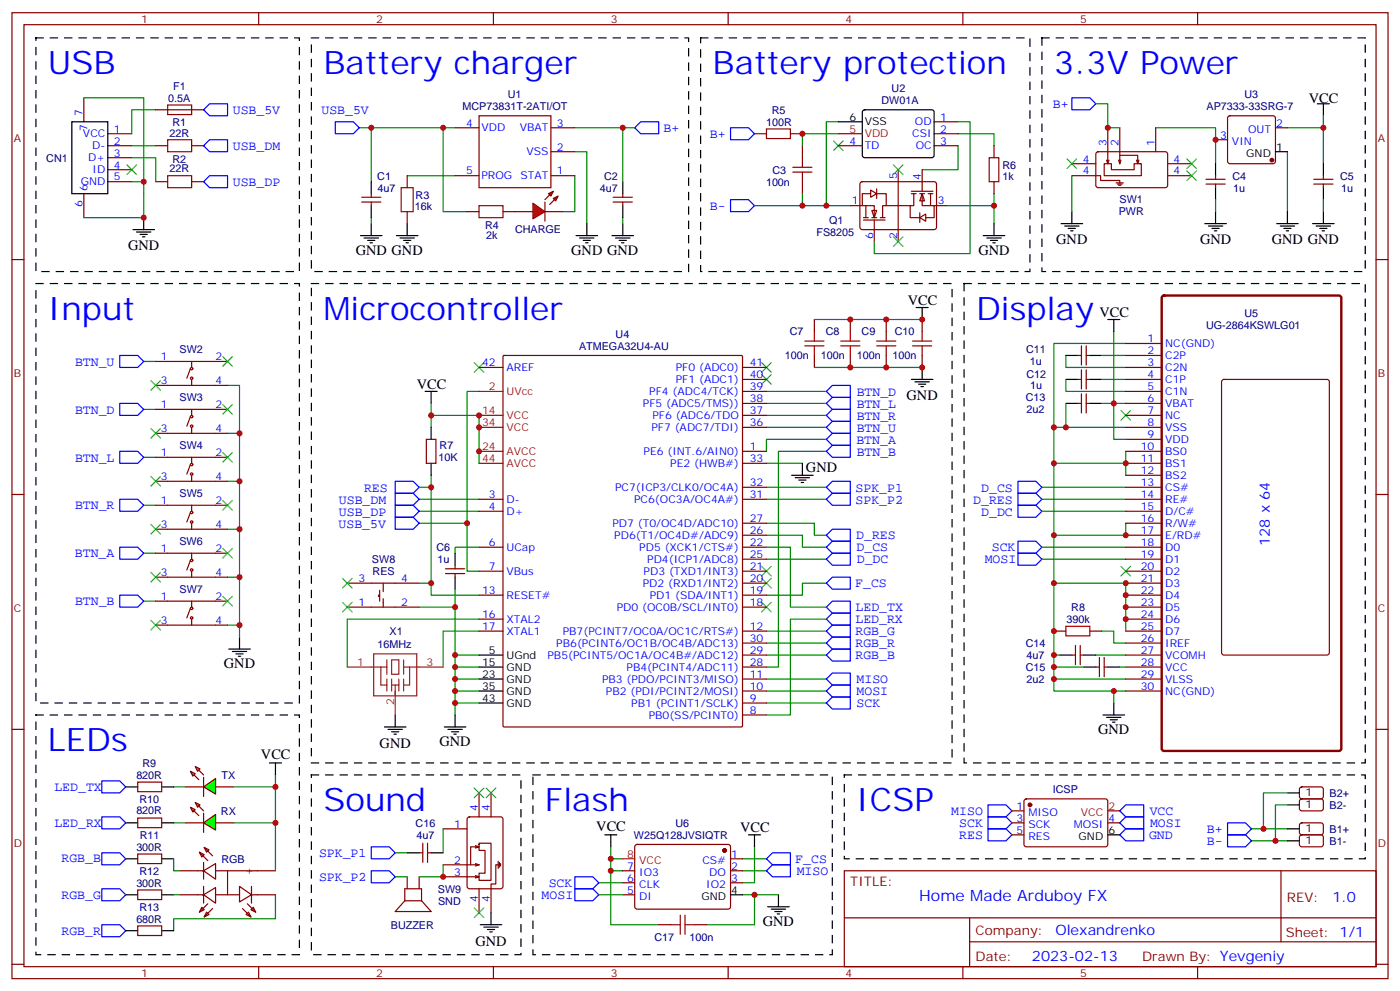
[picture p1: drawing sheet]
<svg xmlns="http://www.w3.org/2000/svg" width="412mm" height="292mm" viewBox="0 0 412 292" stroke-linecap="round" stroke-linejoin="round" font-family="sans-serif">
<g fill="none" stroke="#870000" stroke-width=".35">
<path d="M3.5 3.7h405.4v284.4h-405.4zM7.1 7.3h398.2v277.3h-398.2zM76.2 3.7v3.6M145.3 3.7v3.6M214.5 3.7v3.6M283.6 3.7v3.6M352.8 3.7v3.6M222.2 39.4h3.6M232.8 39.4h3.6M275.2 39.4h7M275.2 35.8h7M236.4 42.9v3.5"/>
<path d="M236.4 53.5v3.5M246.9 42.9h7.1M275.2 42.9h7M292.8 42.9v3.5M292.8 53.5v3.5M3.5 76.4h3.6M405.3 76.4h3.6M3.5 145.6h3.6M405.3 145.6h3.6M3.5 214.7h3.6M405.3 214.7h3.6M248.7 256.3h156.6v28.3h-156.6z"/>
<path d="M377.3 256.4v20.8M248.7 270.2h156.5M285.6 277.2h119.6M285.6 270.2v14.1M3.5 283.8h3.6M76.2 284.6v3.5M145.3 284.6v3.5M214.5 284.6v3.5M283.6 284.6v3.5M352.8 284.6v3.5M405.3 283.8h3.6"/>
</g>
<path d="M225.8 38h7v2.8h-7zM233.5 49.2h5.7M233.5 50.7h5.7M236.4 46.4v2.8M236.4 50.7v2.8M291.4 46.4h2.8v7.1h-2.8z" fill="none" stroke="#a10000" stroke-width=".35"/>
<path d="M105.8 37.6h28.3M130.5 37.6v24.7h7.1M246.9 35.8h-3.5v24.7h-7M246.9 39.4h-10.5v3.5M282.2 39.4h10.6v3.5M169.3 51.7v10.6h-3.5M236.4 57v3.5h-14.2M282.2 42.9v7.1h-10.6M243.4 60.5h7.1M278.7 60.5h14.1v5.3" fill="none" stroke="#008700" stroke-width=".35"/>
<path d="M187 37.6l1.7-1.8h5.3v3.6h-5.3zM215.2 37.6h5.3l1.7 1.8-1.7 1.7h-5.3zM215.2 58.8h5.3l1.7 1.7-1.7 1.8h-5.3z" fill="none" stroke="#00f" stroke-width=".35"/>
<path d="M245.5 41.5l2.9 2.8M248.4 41.5l-2.9 2.8" fill="none" stroke="#3c3" stroke-width=".35"/>
<path d="M246.9 35.8h7.1M254.2 32.5l.5-.2 20 .1 .5 .6-.1 13-.6 .4h-20.1l-.4-.7v-12.7zM289.6 69.4h6.4M290.7 70.1h4.2M291.7 70.8h2.2M292.5 71.5h.7M292.8 65.8v3.6" fill="none" stroke="#000" stroke-width=".35"/>
<path d="M246.9 39.4h7.1" fill="none" stroke="#f00" stroke-width=".35"/>
<g fill="#fff" stroke="#870000" stroke-width=".35">
<path d="M256.8 61.9h1.4l-.7 2.2z"/>
<path d="M256.5 56l1.7 1-1.7 1.1z"/>
</g>
<path d="M256.5 57h-2.5v3.5h3.5v3.6M258.2 57h2.9v3.5h-1.1v3.6M258.2 55.6v2.8M250.5 60.5h3.5M254.4 64.8h6.3M254.4 64.1h1.4M255.1 60.5v3.6M256.8 64.1h1.4M257.5 64.8v6.3M259.3 64.1h1.4M264.6 67.6v3.5" fill="none" stroke="#870000" stroke-width=".35"/>
<g fill="#fff" stroke="#870000" stroke-width=".35">
<path d="M271.6 57l.7 2.1h-1.4z"/>
<path d="M270.9 64.1l1.8-1.1v2.1z"/>
</g>
<g fill="none" stroke="#870000" stroke-width=".35">
<path d="M134.1 37.6h7M141.1 34.1h21.2v21.1h-21.2zM162.3 37.6h7M106.5 59.5h5.7M106.5 58.1h5.7M109.4 57v1.1M109.4 59.5v1M119.9 51.7v3.5M134.1 51.7h7M162.3 51.7h7M162.3 44.7h7M180.6 59.5h5.7"/>
<path d="M180.6 58.1h5.7M183.4 57v1.1M183.4 59.5v1M253.5 53.7l.5-.2h21.4l.5 .7-.1 13-.6 .4-21.5-.1-.4-.6v-12.7zM264.6 50v17.6M268.5 56.3h6.3M268.5 57h1.4M269.2 57v3.5h-1.1v3.6h2.8M270.9 57h1.4M271.6 57v3.5h3.6v3.6h-2.5M271.6 50v6.3M273.4 57h1.4"/>
<path d="M274.1 57v3.5M119.9 62.3v3.5M137.6 62.3h3.5M148.2 62.3h3.5M261.1 60.5h7M270.9 62.7v2.8M275.2 60.5h3.5"/>
</g>
<path d="M109.4 37.6v15.9M282.2 35.8h3.6v38.8h-28.3v-3.5M119.9 51.7h14.2M169.3 44.7h3.6v21.1M109.4 64.1v1.7M183.4 64.1v1.7" fill="none" stroke="#008700" stroke-width=".35"/>
<path d="M263.2 48.5l2.8 2.9M266 48.5l-2.8 2.9M263.2 69.7l2.8 2.8M266 69.7l-2.8 2.8" fill="none" stroke="#3c3" stroke-width=".35"/>
<path d="M91.7 11.1h111.1v68.8h-111.1zM206.4 11.1h97v68.8h-97z" fill="none" stroke="#000" stroke-width=".35" stroke-dasharray="2.1 2.1"/>
<g fill="none" stroke="#000" stroke-width=".35">
<path d="M109.4 53.5v3.5M183.4 53.5v3.5M106.2 69.4h6.3M107.2 70.1h4.3M108.3 70.8h2.1M109 71.5h.7M109.4 60.5v3.6M109.4 65.8v3.6M116.8 69.4h6.3M117.8 70.1h4.3M118.9 70.8h2.1M119.6 71.5h.7"/>
<path d="M119.9 65.8v3.6M169.7 69.4h6.3M170.7 70.1h4.3M171.8 70.8h2.1M172.5 71.5h.7M172.9 65.8v3.6M180.3 69.4h6.3M181.3 70.1h4.3M182.4 70.8h2.1M183.1 71.5h.7M183.4 60.5v3.6M183.4 65.8v3.6"/>
</g>
<path d="M118.2 55.2h3.5v7.1h-3.5zM141.1 60.5h7.1v3.6h-7.1z" fill="none" stroke="#a10000" stroke-width=".35"/>
<g fill="#f00" stroke="#870000" stroke-width=".35">
<path d="M157 59.8l3.5 2.5-3.5 2.1z"/>
<path d="M160.5 59.5v5.6z"/>
</g>
<g fill="#870000" stroke="#870000" stroke-width=".35">
<path d="M161.9 57.4l-1.4 1.4z"/>
<path d="M161.9 60.2l1.4-1.4z"/>
</g>
<g fill="#f00" stroke="#870000" stroke-width=".35">
<path d="M161.6 57l1.4-.7-.7 1.4z"/>
<path d="M163 58.4l1.4-.7-.7 1.4z"/>
</g>
<g fill="none" stroke="#870000" stroke-width=".35">
<path d="M151.7 62.3h5.3M160.5 62.3h5.3M239.9 94.1v3.5M250.5 94.1v3.5M261.1 94.1v3.5M271.6 94.1v3.5M45.9 106.4h21.1M45.9 113.5h21.1M56.1 108.5l-1.1 2.8M56.4 111.7v1.8M56.4 106.4v1.8M141.1 108.2h7.1"/>
<path d="M148.2 104.8l.3-.2h69.9l.3 .2v108.8l-.2 .3-70 .1-.3-.2zM218.7 111.7h7.1M218.7 118.7h7.1M218.7 108.2h7.1M218.7 115.2h7.1M239.9 104.6v3.6M250.5 104.6v3.6M261.1 104.6v3.6M271.6 104.6v3.6M317.5 104.6h1.1M317.5 111.7h1.1M317.5 118.7h1.1"/>
<path d="M318.6 101.8v5.7M318.6 108.9v5.6M318.6 115.9v5.7M320 101.8v5.7M320 108.9v5.6M320 115.9v5.7M320 104.6h1M320 111.7h1M320 118.7h1M331.6 104.6h10.6M331.6 111.7h10.6M331.6 118.7h10.6"/>
<path d="M331.6 101.1h10.6M331.6 108.2h10.6M331.6 115.2h10.6M360.1 111.9l.4-.2h30.4l.6 .4 .1 80-.5 .7h-30.6l-.6-.4-.1-80zM45.9 134.6h21.1M45.9 120.5h21.1M45.9 127.6h21.1M56.1 136.7l-1.1 2.9M56.1 122.6l-1.1 2.8M56.4 139.9v1.8M56.4 134.6v1.8M56.4 125.8v1.8"/>
<path d="M56.4 120.5v1.8M125.6 129.3h2.8v7.1h-2.8zM218.7 122.3h7.1M218.7 125.8h7.1M218.7 132.9h7.1M218.7 136.4h7.1M331.6 122.3h10.6M331.6 125.8h10.6M331.6 129.3h10.6M331.6 132.9h10.6M331.6 136.4h10.6M331.6 139.9h10.6"/>
<path d="M45.9 148.7h21.1M45.9 155.8h21.1M45.9 141.7h21.1M56.1 150.8l-1.1 2.9M56.4 154v1.8M56.4 148.7v1.8M141.1 147h7.1M141.1 150.5h7.1M218.7 143.4h7.1M218.7 147h7.1M218.7 154h7.1M218.7 157.6h7.1"/>
<path d="M331.6 143.4h10.6M331.6 147h10.6M331.6 150.5h10.6M331.6 154h10.6M331.6 157.6h10.6M45.9 177h21.1M45.9 162.8h21.1M45.9 169.9h21.1M56.1 179.1l-1.1 2.8M56.1 165l-1.1 2.8M56.4 177v1.7M56.4 168.1v1.8"/>
<path d="M56.4 162.8v1.8M102.3 171.7h21.2M102.3 178.7h21.2M111.8 175.2h-.3v.3h.3M111.8 173.8v3.2M112.9 171.7v2.4M112.9 176.2v2.5M131.2 168.8h5.7M131.2 167.4h5.7M134.1 166.4v1M134.1 168.8v1.1M141.1 161.1h7.1"/>
<path d="M141.1 168.1h7.1M141.1 175.2h7.1M218.7 161.1h7.1M218.7 164.6h7.1M218.7 168.1h7.1M218.7 171.7h7.1M218.7 175.2h7.1M218.7 178.7h7.1M331.6 161.1h10.6M331.6 164.6h10.6M331.6 168.1h10.6M331.6 171.7h10.6"/>
<path d="M331.6 175.2h10.6M331.6 178.7h10.6M45.9 184h21.1M56.4 182.2v1.8M141.1 185.8h7.1M141.1 182.2h7.1M218.7 196.4h7.1M218.7 185.8h7.1M218.7 192.8h7.1M218.7 189.3h7.1M218.7 199.9h7.1M310.4 185.8h3.6"/>
<path d="M315.7 192.8h1.1M316.8 190v5.7M318.2 190v5.7M318.2 192.8h1.1M321 185.8h3.6M322.8 196.4h1M323.8 193.5v5.7M325.3 193.5v5.7M325.3 196.4h1M331.6 196.4h10.6M331.6 185.8h10.6M331.6 192.8h10.6"/>
<path d="M331.6 182.2h10.6M331.6 189.3h10.6M331.6 199.9h10.6M218.7 203.4h7.1M218.7 210.5h7.1M218.7 206.9h7.1M331.6 203.4h10.6M54.7 242.2h5.3M63.5 242.2h5.3"/>
<circle cx="56.4" cy="111.3" r=".35"/>
<circle cx="56.4" cy="108.5" r=".35"/>
<circle cx="56.4" cy="136.7" r=".35"/>
<circle cx="56.4" cy="125.4" r=".35"/>
<circle cx="56.4" cy="139.6" r=".35"/>
<circle cx="56.4" cy="122.6" r=".35"/>
<circle cx="56.4" cy="153.7" r=".35"/>
<circle cx="56.4" cy="150.8" r=".35"/>
<circle cx="56.4" cy="167.8" r=".35"/>
<circle cx="56.4" cy="165" r=".35"/>
<circle cx="56.4" cy="179.1" r=".35"/>
<circle cx="56.4" cy="181.9" r=".35"/>
</g>
<g fill="none" stroke="#008700" stroke-width=".35">
<path d="M292.8 57v3.5M328.1 97.6v21.1h3.5M42.3 106.4h3.6M67 113.5h3.6v70.5h-3.6M141.1 115.2h-3.5v52.9h3.5M225.8 118.7h17.6M225.8 115.2h17.6M314 104.6v3.6h17.6M314 111.7v3.5h17.6M314 118.7v7.1h17.6M324.6 104.6h7M324.6 111.7h7"/>
<path d="M331.6 101.1h-21.2v56.5h21.2v-3.6M42.3 120.5h3.6M42.3 134.6h3.6M67 127.6h3.6M127 125.8v-3.5h14.1v14.1M127 139.9v35.3h14.1M225.8 136.4h10.6M225.8 125.8h17.6M225.8 122.3h17.6M243.4 132.9h-14.1v63.5h-3.5M243.4 129.3h-17.6v3.6M310.4 136.4h21.2"/>
<path d="M310.4 125.8h3.6M331.6 132.9v7M42.3 148.7h3.6M67 155.8h3.6M67 141.7h3.6M123.5 147h17.6M123.5 150.5h17.6M123.5 154h14.1M225.8 157.6h10.6v3.5h7M225.8 154h14.1v3.6h3.5M225.8 147h17.6M225.8 143.4h17.6"/>
<path d="M306.9 147h24.7M306.9 143.4h24.7M306.9 150.5h24.7M310.4 157.6v45.8h21.2M42.3 177h3.6M42.3 162.8h3.6M67 169.9h3.6M134.1 173.4v19.4M141.1 161.1h-7v1.7M225.8 164.6h17.6M243.4 171.7h-7v3.5h-10.6M306.9 161.1h24.7"/>
<path d="M306.9 164.6h24.7M310.4 171.7h21.2v14.1M134.1 199.9h7M134.1 196.4h7M141.1 182.2h-38.8v14.2M141.1 185.8h-10.6v10.6M141.1 192.8h-7v17.7M225.8 192.8h17.6M225.8 199.9h17.6M225.8 189.3h17.6M225.8 185.8h17.6M310.4 199.9h21.2"/>
<path d="M322.8 192.8h8.8M324.6 185.8h3.5v3.5h3.5M134.1 206.9h7M134.1 203.4h7M225.8 206.9h17.6M225.8 203.4h17.6"/>
</g>
<path d="M10.6 83.5h77.6v123.4h-77.6zM91.7 83.5h188.8v141.1h-188.8zM284 83.5h118.2v141.1h-118.2z" fill="none" stroke="#000" stroke-width=".35" stroke-dasharray="2.1 2.1"/>
<g fill="none" stroke="#000" stroke-width=".35">
<path d="M269.9 90.5h3.5M271.6 90.5v3.6M326.3 94.1h3.5M328.1 94.1v3.5M125.2 115.2h3.6M127 115.2v3.5M268.5 111.7h6.3M269.5 112.4h4.3M270.6 113.1h2.1M271.3 113.8h.7M271.6 108.2v3.5M314 104.6h3.5"/>
<path d="M314 111.7h3.5M314 118.7h3.5M321 104.6h3.6M321 111.7h3.6M321 118.7h3.6M127 125.8v3.5M127 136.4v3.5M233.2 139.9h6.3M236.4 136.4v3.5M234.2 140.6h4.3M235.3 141.3h2.1M236 142h.7"/>
<path d="M134.1 162.8v3.6M134.1 169.9v3.5M141.1 196.4h7.1M141.1 192.8h7.1M141.1 199.9h7.1M312.2 192.8h3.5M319.3 196.4h3.5M319.3 192.8h3.5M326.3 196.4h3.5M113.2 214h6.4M114.3 214.7h4.2M115.4 215.4h2.1"/>
<path d="M116.1 216.1h.7M116.4 210.5v3.5M130.9 214h6.3M131.9 214.7h4.3M133 215.4h2.1M133.7 216.1h.7M134.1 210.5v3.5M141.1 203.4h7.1M141.1 206.9h7.1M324.9 210.5h6.4M326 211.2h4.2M327 211.9h2.1"/>
<path d="M327.7 212.6h.7M328.1 206.9v3.6"/>
</g>
<g fill="none" stroke="#00f" stroke-width=".35">
<path d="M35.3 104.6h5.3l1.7 1.8-1.7 1.8h-5.3zM35.3 118.7h5.3l1.7 1.8-1.7 1.8h-5.3zM243.4 118.7l1.8-1.7h5.3v3.5h-5.3zM243.4 115.2l1.8-1.7h5.3v3.5h-5.3zM35.3 132.9h5.3l1.7 1.7-1.7 1.8h-5.3zM243.4 132.9l1.8-1.8h5.3v3.5h-5.3zM243.4 129.3l1.8-1.7h5.3v3.5h-5.3zM243.4 122.3l1.8-1.8h5.3v3.5h-5.3zM245.2 124h5.3v3.6h-5.3l-1.8-1.8zM35.3 147h5.3l1.7 1.7-1.7 1.8h-5.3zM116.4 152.3h5.3l1.8 1.7-1.8 1.8h-5.3zM116.4 148.7h5.3l1.8 1.8-1.8 1.8h-5.3z"/>
<path d="M116.4 145.2h5.3l1.8 1.8-1.8 1.7h-5.3zM116.4 141.7h5.3l1.8 1.7-1.8 1.8h-5.3zM243.4 157.6l1.8-1.8h5.3v3.5h-5.3zM243.4 147l1.8-1.8h5.3v3.5h-5.3zM243.4 143.4l1.8-1.7h5.3v3.5h-5.3zM299.9 145.2h5.3l1.7 1.8-1.7 1.7h-5.3zM299.9 159.3h5.3l1.7 1.8-1.7 1.7h-5.3zM299.9 141.7h5.3l1.7 1.7-1.7 1.8h-5.3zM299.9 148.7h5.3l1.7 1.8-1.7 1.8h-5.3zM35.3 175.2h5.3l1.7 1.8-1.7 1.7h-5.3zM35.3 161.1h5.3l1.7 1.7-1.7 1.8h-5.3zM243.4 164.6l1.8-1.8h5.3v3.6h-5.3z"/>
<path d="M243.4 161.1l1.8-1.8h5.3v3.5h-5.3zM245.2 177h5.3v3.5h-5.3l-1.8-1.8zM245.2 169.9h5.3v3.5h-5.3l-1.8-1.7zM299.9 162.8h5.3l1.7 1.8-1.7 1.8h-5.3zM243.4 182.2l1.8-1.7h5.3v3.5h-5.3zM243.4 199.9l1.8-1.8h5.3v3.5h-5.3zM243.4 192.8l1.8-1.7h5.3v3.5h-5.3zM243.4 189.3l1.8-1.8h5.3v3.6h-5.3zM243.4 185.8l1.8-1.8h5.3v3.5h-5.3zM243.4 206.9l1.8-1.7h5.3v3.5h-5.3zM243.4 203.4l1.8-1.8h5.3v3.6h-5.3z"/>
</g>
<g fill="none" stroke="#3c3" stroke-width=".35">
<path d="M44.4 112l2.9 2.9M47.3 112l-2.9 2.9M65.6 105l2.8 2.8M65.6 119.1l2.8 2.8M68.4 105l-2.8 2.8M68.4 119.1l-2.8 2.8M139.7 106.8l2.8 2.8M142.5 106.8l-2.8 2.8M224.4 110.3l2.8 2.8M224.4 106.8l2.8 2.8M227.2 110.3l-2.8 2.8M227.2 106.8l-2.8 2.8"/>
<path d="M44.4 126.2l2.9 2.8M47.3 126.2l-2.9 2.8M65.6 133.2l2.8 2.8M68.4 133.2l-2.8 2.8M330.2 120.9l2.8 2.8M333 120.9l-2.8 2.8M44.4 140.3l2.9 2.8M44.4 154.4l2.9 2.8M47.3 140.3l-2.9 2.8M47.3 154.4l-2.9 2.8M65.6 147.3l2.8 2.8M68.4 147.3l-2.8 2.8"/>
<path d="M44.4 168.5l2.9 2.8M47.3 168.5l-2.9 2.8M65.6 161.4l2.8 2.9M65.6 175.5l2.8 2.9M68.4 161.4l-2.8 2.9M68.4 175.5l-2.8 2.9M100.9 177.3l2.8 2.8M100.9 170.3l2.8 2.8M103.7 177.3l-2.8 2.8M103.7 170.3l-2.8 2.8M224.4 177.3l2.8 2.8M224.4 170.3l2.8 2.8"/>
<path d="M224.4 166.7l2.8 2.8M227.2 177.3l-2.8 2.8M227.2 170.3l-2.8 2.8M227.2 166.7l-2.8 2.8M330.2 166.7l2.8 2.8M333 166.7l-2.8 2.8M44.4 182.6l2.9 2.8M47.3 182.6l-2.9 2.8"/>
</g>
<g fill="none" stroke="#a10000" stroke-width=".35">
<path d="M239.9 97.6v2.8M250.5 97.6v2.8M261.1 97.6v2.8M271.6 97.6v2.8M237.1 101.8h5.6M237.1 100.4h5.6M239.9 101.8v2.8M247.6 101.8h5.7M247.6 100.4h5.7M250.5 101.8v2.8M258.2 101.8h5.7M258.2 100.4h5.7"/>
<path d="M261.1 101.8v2.8M268.8 101.8h5.7M268.8 100.4h5.7M271.6 101.8v2.8M314 184.4h7v2.8h-7z"/>
</g>
<path d="M342.4 87.2l.5-.2h51.5l.7 .4v132.9l-.5 .7-51.7 .1-.7-.5v-132.9z" fill="none" stroke="#870000" stroke-width=".71"/>
<path d="M141.1 115.2h7.1M141.1 122.3h7.1M141.1 125.8h7.1M141.1 132.9h7.1M141.1 136.4h7.1" fill="none" stroke="#f00" stroke-width=".35"/>
<g fill="none" stroke="#8c2424" stroke-width=".35">
<path d="M102.3 196.4h11.6M110.1 192.5h12.7v12.3h-12.7zM112.2 196.4v5.2h1.7M113.9 194.2v4.3M113.9 199.9v3.5M115.4 194.2h2.1v4.3h-2.1zM115.4 199.9v3.5M117.5 199.9v3.5M118.9 194.2v4.3M118.9 199.9v3.5M118.9 196.4h11.6M120.6 196.4v5.2h-1.7"/>
<path d="M115.4 201.6h2.1M116.4 201.6v8.9"/>
</g>
<g fill="#0f0" stroke="#870000" stroke-width=".35">
<path d="M56.1 237.6l1.4 .7-.7 .7z"/>
<path d="M57.5 236.2l1.4 .7-.7 .7z"/>
</g>
<g fill="#870000" stroke="#870000" stroke-width=".35">
<path d="M57.1 238.7l1.5 1.4z"/>
<path d="M58.6 237.3l1.4 1.4z"/>
</g>
<path d="M60 239.4v5.6z" fill="#f00" stroke="#870000" stroke-width=".35"/>
<path d="M60 242.2l3.5-2.5v4.6z" fill="#0f0" stroke="#870000" stroke-width=".35"/>
<path d="M54.7 231.6h5.3M63.5 231.6h5.3" fill="none" stroke="#870000" stroke-width=".35"/>
<g fill="#0f0" stroke="#870000" stroke-width=".35">
<path d="M56.1 227l1.4 .8-.7 .7z"/>
<path d="M57.5 225.6l1.4 .7-.7 .7z"/>
</g>
<g fill="#870000" stroke="#870000" stroke-width=".35">
<path d="M57.1 228.1l1.5 1.4z"/>
<path d="M58.6 226.7l1.4 1.4z"/>
</g>
<path d="M60 228.8v5.7z" fill="#f00" stroke="#870000" stroke-width=".35"/>
<path d="M60 231.6l3.5-2.4v4.6z" fill="#0f0" stroke="#870000" stroke-width=".35"/>
<g fill="none" stroke="#008700" stroke-width=".35">
<path d="M24.7 28.8h17.6v35.3h-17.6M45.9 32.3h-7.1v7.1M169.3 37.6h14.1v15.9M183.4 37.6h3.6M322.8 30.6h3.5v7h3.5M340.4 37.6h17.7v10.6M379.2 37.6h10.6v10.6M389.8 34.1v3.5M38.8 46.4h7.1v7.1M38.8 53.5h3.5M38.8 42.9h7.1M315.7 51.7v10.6"/>
<path d="M358.1 58.8v3.5M379.2 44.7v17.6M389.8 58.8v3.5M239.9 94.1h31.7M127 118.7v3.6M239.9 108.2h31.7M324.6 118.7h3.5v10.6h3.5M123.5 143.4h3.5M123.5 178.7h10.6M123.5 171.7h3.5M225.8 161.1h7v17.6h10.6M70.6 184v3.5"/>
<path d="M243.4 182.2h-10.6v28.3h-7M310.4 192.8h1.8M310.4 196.4h8.9M329.8 196.4h1.8M328.1 203.4v3.5M51.2 231.6h3.5M81.1 228.1v3.5h-12.3M81.1 231.6v10.6h-12.3M379.2 236.9h-3.5v10.6M379.2 233.4h-7v10.6M51.2 252.8v3.5h1.7M51.2 242.2h3.5"/>
<path d="M81.1 242.2v14.1M116.4 251h3.5M116.4 258.1h3.5M130.5 254.6v3.5h-7M130.5 244v7M176.4 259.9h7M179.9 256.3v15.9h14.1M179.9 249.3v3.5M183.4 252.8h-3.5v3.5h3.5M218.7 256.3h7.1M218.7 252.8h7.1M222.2 249.3v10.6h-3.5"/>
<path d="M368.7 247.5h10.5M368.7 244h10.5M51.2 263.4h1.7M81.1 263.4v7h-29.9v3.6M176.4 263.4h7M218.7 263.4h3.5v8.8h-14.1M222.2 263.4h7.1"/>
</g>
<g fill="none" stroke="#00f" stroke-width=".35">
<path d="M61.7 30.6h5.3v3.5h-5.3l-1.7-1.8zM98.8 35.8h5.3l1.7 1.8-1.7 1.8h-5.3zM315.7 28.8h5.3l1.8 1.8-1.8 1.7h-5.3zM60 53.5l1.7-1.8h5.3v3.5h-5.3zM61.7 41.1h5.3v3.6h-5.3l-1.7-1.8zM30 229.9h5.3l1.7 1.7-1.7 1.8h-5.3zM291 236.9h5.3l1.8 1.8-1.8 1.8h-5.3zM329.8 238.7l1.8-1.8h5.3v3.6h-5.3zM30 251h5.3l1.7 1.8-1.7 1.8h-5.3zM30 240.5h5.3l1.7 1.7-1.7 1.8h-5.3zM109.4 249.3h5.3l1.7 1.7-1.7 1.8h-5.3zM109.4 256.3h5.3l1.7 1.8-1.7 1.8h-5.3z"/>
<path d="M169.3 258.1h5.3l1.8 1.8-1.8 1.7h-5.3zM227.5 251h5.3v3.6h-5.3l-1.7-1.8zM227.5 254.6h5.3v3.5h-5.3l-1.7-1.8zM291 240.5h5.3l1.8 1.7-1.8 1.8h-5.3zM291 244h5.3l1.8 1.7-1.8 1.8h-5.3zM329.8 242.2l1.8-1.7h5.3v3.5h-5.3zM329.8 245.7l1.8-1.7h5.3v3.5h-5.3zM361.6 245.7h5.3l1.8 1.8-1.8 1.8h-5.3zM361.6 242.2h5.3l1.8 1.8-1.8 1.7h-5.3zM30 272.2h5.3l1.7 1.8-1.7 1.7h-5.3zM30 261.6h5.3l1.7 1.8-1.7 1.7h-5.3zM169.3 261.6h5.3l1.8 1.8-1.8 1.7h-5.3z"/>
</g>
<g fill="none" stroke="#870000" stroke-width=".35">
<path d="M24.7 28.8v7M31.7 39.4h7.1M45.9 32.3h14.1M326.3 37.6v10.6l-.3-1.1M329.8 37.6v10.6M340.4 37.6v7.1M361.8 34.3l.5-.2h12.7l.5 .2 .2 .5v12.7l-.2 .5-.5 .2h-12.7l-.5-.2-.2-.5v-12.7zM375.7 37.6h3.5M24.7 57v7.1M31.7 42.9h7.1M31.7 46.4h7.1M31.7 50h7.1"/>
<path d="M31.7 53.5h7.1M45.9 42.9h3.5M45.9 53.5h3.5M56.4 42.9h3.6M56.4 53.5h3.6M315.7 51.7h8.5v1.4h5.6v.7M315.7 48.2h7.1M323 44.9l.5-.2h20l.5 .7-.1 9.4-.6 .4h-20.1l-.4-.7v-9.1zM325.3 48.2h2.1v1.8h6.7v-1.8h2.1v3.5h-10.9zM326.7 47.1l-.4 1.1M328.8 53.8h2.1M329.1 54.2h1.5"/>
<path d="M329.5 54.5h.7M329.5 47.1l.3 1.1M329.8 45.7h5.3v2.5l-.3-1.1M330.2 47.1l-.4 1.1M335.5 47.1l-.4 1.1M344 51.7h7M344 48.2h7M355.2 54.2h5.7M355.2 52.8h5.7M358.1 41.1h3.5M358.1 51.7v1.1M358.1 54.2v1"/>
<path d="M387 54.2h5.6M387 52.8h5.6M389.8 51.7v1.1M389.8 54.2v1M40.6 230.2h7v2.8h-7zM141.1 233.4v7.1M144.6 233.4v7.1M298.1 238.7h3.5M301.9 235.4l.4-.2h23.6l.4 .7v12.9l-.7 .5-23.5-.1-.5-.6v-12.7zM383 235.4l.5-.2h5.9l.4 .7v2.4l-.7 .4-5.9-.1-.4-.6v-2.1zM383 231.8l.5-.2 5.9 .1 .4 .6v2.4l-.7 .5-5.9-.1-.4-.6v-2.2zM40.6 251.4h7v2.8h-7z"/>
<path d="M40.6 240.8h7v2.8h-7zM52.9 256.3h7.1M58.7 250.9l1.4 .7-.7 .7zM58.7 250.9l2.5 2.4M60 256.3l3.5-2.1v4.6zM60 253.9v4.9M60.1 249.4l1.5 .8-.7 .7zM60.1 249.4l2.5 2.5M63.5 256.3h17.6M67 256.3v7.1M119.9 258.1v3.5M123.5 251h1"/>
<path d="M123.5 258.1v3.5M124.5 248.2v5.7M125.9 248.2v5.7M125.9 251h1.1M130.5 258.1h10.6l-1 .3M130.5 254.6h10.6M130.5 244h7.1M137.8 240.7l.5-.2h9.2l.6 .4 .1 20-.5 .7h-9.4l-.7-.4v-20zM140.1 249.6l1-.3h-2.5v5.3M140.1 254.2l1 .4M140.1 257.7l1 .4M140.1 248.9l1 .4"/>
<path d="M141.1 248.2h3.5v11h-3.5v-2.2h1.8v-6.7h-1.8zM141.1 254.6l-1 .3M146.8 254.6h-.8v5.6h-1.4v8.5M146.8 253.5v2.1M147.1 253.9v1.4M147.5 254.2v.7M183.4 256.3h3.6M183.4 259.9h3.6M187.2 248.8l.5-.2h27.1l.4 .7-.1 17.9-.6 .4h-27.1l-.4-.7v-17.6zM215.2 256.3h3.5M215.2 252.8h3.5M215.2 259.9h3.5"/>
<path d="M298.1 242.2h3.5M298.1 245.7h3.5M326.3 242.2h3.5M383 246l.5-.3 5.9 .1 .4 .7v2.3l-.7 .5-5.9-.1-.4-.6v-2.1zM383 242.4l.5-.2 5.9 .1 .4 .6v2.4l-.7 .4h-5.9l-.4-.7v-2.1zM40.6 272.6h7v2.8h-7zM40.6 262h7v2.8h-7zM52.9 263.4h7.1M59.4 267.1l.7 .7-1.4 .7zM60 263.4l3.5-2.1v4.6zM60 260.9v5M60.9 268.5l.7 .7-1.5 .7z"/>
<path d="M61.2 266l-2.5 2.5M62.6 267.4l-2.5 2.5M63.5 263.4h7.1M70.6 260.9l3.5 2.5-3.5 2.1zM71.4 267.4l2.5 2.5M72.8 266l2.5 2.5M73.2 268.5l.7 1.4-1.4-.7zM73.9 267.8l.7-.7 .7 1.4zM74.1 263.4h7M74.1 260.9v5M119.2 265.1v-3.5h5v3.5M119.2 265.1h5"/>
<path d="M119.2 265.1l-2.8 3.2h10.6l-2.8-3.2M141.1 261.6v7.1M183.4 263.4h3.6M194 272.2h3.6M204.6 272.2h3.5"/>
</g>
<g fill="none" stroke="#000" stroke-width=".35">
<path d="M21.2 35.8h10.5v21.2h-10.5zM388.1 30.6h3.5M389.8 30.6v3.5M358.1 48.2v3.5M358.1 55.2v3.6M375.7 44.7h3.5M389.8 48.2v3.5M389.8 55.2v3.6M39.2 67.6h6.3M40.2 68.3h4.2M41.3 69h2.1M42 69.7h.7"/>
<path d="M42.3 64.1v3.5M312.6 65.8h6.3M313.6 66.5h4.3M314.7 67.2h2.1M315.4 67.9h.7M315.7 62.3v3.5M354.9 65.8h6.3M356 66.5h4.2M357 67.2h2.1M357.7 67.9h.7M358.1 62.3v3.5M376.1 65.8h6.3"/>
<path d="M377.1 66.5h4.3M378.2 67.2h2.1M378.9 67.9h.7M379.2 62.3v3.5M386.6 65.8h6.4M387.7 66.5h4.2M388.8 67.2h2.1M389.5 67.9h.7M389.8 62.3v3.5M67.4 191.1h6.3M68.4 191.8h4.3M69.5 192.5h2.1"/>
<path d="M70.2 193.2h.7M70.6 187.5v3.6M37 231.6h3.6M47.6 231.6h3.6M79.4 224.6h3.5M81.1 224.6v3.5M379.2 236.9h3.6M379.2 233.4h3.6M37 252.8h3.6M37 242.2h3.6M47.6 252.8h3.6M47.6 242.2h3.6"/>
<path d="M119.9 251h3.6M127 251h3.5M178.2 245.7h3.5M179.9 245.7v3.6M220.5 245.7h3.5M222.2 245.7v3.6M326.3 245.7h3.5M379.2 247.5h3.6M379.2 244h3.6M37 274h3.6M37 263.4h3.6M47.6 274h3.6"/>
<path d="M47.6 263.4h3.6M141.5 272.2h6.3M142.5 272.9h4.3M143.6 273.6h2.1M144.3 274.3h.7M144.6 268.7v3.5M215.2 263.4h3.5M226.1 266.9h6.4M227.2 267.6h4.2M228.2 268.3h2.2M229 269h.7M229.3 263.4v3.5"/>
</g>
<path d="M49.4 30.9h7v2.8h-7zM49.4 41.1h7v3.6h-7zM49.4 51.7h7v3.5h-7zM197.6 272.2h2.8M200.4 269.4v5.6M201.8 269.4v5.6M201.8 272.2h2.8" fill="none" stroke="#a10000" stroke-width=".35"/>
<g fill="#870000" stroke="#870000" stroke-width=".35">
<circle cx="213.4" cy="250.3" r=".53"/>
<circle cx="374.6" cy="47.1" r=".53"/>
<circle cx="303.4" cy="236.9" r=".53"/>
</g>
<path d="M326.3 238.7h3.5M183.4 252.8h3.6" fill="none" stroke="#f00" stroke-width=".35"/>
<g fill="none" stroke="#3c3" stroke-width=".35">
<path d="M37.4 48.5l2.8 2.9M40.2 48.5l-2.8 2.9M314.3 46.8l2.8 2.8M317.1 46.8l-2.8 2.8M349.6 46.8l2.8 2.8M349.6 50.3l2.8 2.8M352.4 46.8l-2.8 2.8M352.4 50.3l-2.8 2.8M139.7 232l2.8 2.8M142.5 232l-2.8 2.8M143.2 232l2.8 2.8M146 232l-2.8 2.8"/>
<path d="M139.7 267.3l2.8 2.8M142.5 267.3l-2.8 2.8"/>
</g>
<path d="M10.6 11.1h77.6v68.8h-77.6zM306.9 11.1h95.3v68.8h-95.3zM10.6 210.5h77.6v70.5h-77.6zM91.7 228.1h61.8v52.9h-61.8zM157 228.1h88.2v52.9h-88.2zM248.7 228.1h153.5v24.7h-153.5z" fill="none" stroke="#000" stroke-width=".35" stroke-dasharray="2.1 2.1"/>
<g fill="#c00">
<circle cx="331.6" cy="136.4" r=".88"/>
<circle cx="331.6" cy="157.6" r=".88"/>
<circle cx="331.6" cy="182.2" r=".88"/>
<circle cx="331.6" cy="178.7" r=".88"/>
<circle cx="331.6" cy="175.2" r=".88"/>
<circle cx="141.1" cy="132.9" r=".88"/>
<circle cx="141.1" cy="125.8" r=".88"/>
<circle cx="81.1" cy="242.2" r=".88"/>
<circle cx="358.1" cy="41.1" r=".88"/>
<circle cx="42.3" cy="64.1" r=".88"/>
<circle cx="183.4" cy="37.6" r=".88"/>
<circle cx="42.3" cy="53.5" r=".88"/>
<circle cx="134.1" cy="192.8" r=".88"/>
<circle cx="134.1" cy="206.9" r=".88"/>
<circle cx="134.1" cy="203.4" r=".88"/>
<circle cx="134.1" cy="199.9" r=".88"/>
<circle cx="134.1" cy="196.4" r=".88"/>
<circle cx="137.6" cy="154" r=".88"/>
<circle cx="141.1" cy="122.3" r=".88"/>
<circle cx="331.6" cy="171.7" r=".88"/>
<circle cx="292.8" cy="60.5" r=".88"/>
<circle cx="236.4" cy="39.4" r=".88"/>
<circle cx="314" cy="125.8" r=".88"/>
<circle cx="243.4" cy="60.5" r=".88"/>
<circle cx="236.4" cy="60.5" r=".88"/>
<circle cx="130.5" cy="37.6" r=".88"/>
<circle cx="271.6" cy="94.1" r=".88"/>
<circle cx="261.1" cy="94.1" r=".88"/>
<circle cx="250.5" cy="94.1" r=".88"/>
<circle cx="271.6" cy="108.2" r=".88"/>
<circle cx="261.1" cy="108.2" r=".88"/>
<circle cx="250.5" cy="108.2" r=".88"/>
<circle cx="70.6" cy="127.6" r=".88"/>
<circle cx="134.1" cy="178.7" r=".88"/>
<circle cx="127" cy="143.4" r=".88"/>
<circle cx="127" cy="171.7" r=".88"/>
<circle cx="127" cy="122.3" r=".88"/>
<circle cx="375.7" cy="247.5" r=".88"/>
<circle cx="372.2" cy="244" r=".88"/>
<circle cx="70.6" cy="141.7" r=".88"/>
<circle cx="70.6" cy="155.8" r=".88"/>
<circle cx="70.6" cy="169.9" r=".88"/>
<circle cx="81.1" cy="231.6" r=".88"/>
<circle cx="179.9" cy="256.3" r=".88"/>
<circle cx="179.9" cy="252.8" r=".88"/>
<circle cx="222.3" cy="263.4" r=".88"/>
<circle cx="328.1" cy="203.4" r=".88"/>
<circle cx="328.1" cy="118.7" r=".88"/>
<circle cx="310.4" cy="125.8" r=".88"/>
<circle cx="310.4" cy="136.4" r=".88"/>
<circle cx="310.4" cy="157.6" r=".88"/>
<circle cx="310.4" cy="171.7" r=".88"/>
<circle cx="310.4" cy="199.9" r=".88"/>
<circle cx="310.4" cy="192.8" r=".88"/>
<circle cx="310.4" cy="196.4" r=".88"/>
<circle cx="310.4" cy="185.8" r=".88"/>
<circle cx="109.4" cy="37.6" r=".88"/>
<circle cx="70.6" cy="184" r=".88"/>
<circle cx="326.3" cy="37.6" r=".88"/>
<circle cx="389.8" cy="37.6" r=".88"/>
<circle cx="130.5" cy="258.1" r=".88"/>
</g>
<g font-size="9.5" fill="#00f">
<text x="14.1" y="21.7">USB</text>
<text x="95.2" y="21.7">Battery charger</text>
<text x="209.9" y="21.7">Battery protection</text>
<text x="310.4" y="21.7">3.3V Power</text>
<text x="14.1" y="94.1">Input</text>
<text x="95.2" y="94.1">Microcontroller</text>
<text x="287.5" y="94.1">Display</text>
<text x="14.1" y="221.1">LEDs</text>
<text x="95.2" y="238.7">Sound</text>
<text x="160.5" y="238.7">Flash</text>
<text x="252.2" y="238.7">ICSP</text>
</g>
<text font-size="4.6" fill="#00f" x="270.8" y="265.4">Home Made Arduboy FX</text>
<g font-size="4.2">
<text x="385.6" y="30.2">VCC</text>
<text x="311.1" y="71.8">GND</text>
<text x="353.5" y="71.8">GND</text>
<text x="374.6" y="71.8">GND GND</text>
<text x="37.7" y="73.6">GND</text>
<text x="104.8" y="75">GND GND</text>
<text x="168.3" y="75">GND GND</text>
<text x="288.2" y="75">GND</text>
<text x="267.4" y="89.8">VCC</text>
<text x="323.8" y="93.3">VCC</text>
<text x="122.8" y="114.5">VCC</text>
<text x="267.1" y="117.7">GND</text>
<text x="237.4" y="138.9">GND</text>
<text x="66" y="196.7">GND</text>
<text x="111.8" y="220.1">GND</text>
<text x="129.5" y="219.6">GND</text>
<text x="323.5" y="216.1">GND</text>
<text x="76.9" y="223.5">VCC</text>
<text x="175.7" y="244.7">VCC</text>
<text x="218" y="245">VCC</text>
<text x="224.7" y="272.6">GND</text>
<text x="140.1" y="278.3">GND</text>
</g>
<g font-size="4.2" fill="#00f">
<text x="374.1" y="160.7" transform="rotate(-90 374.1 160.7)">128 x 64</text>
<text x="392.5" y="265.6">1.0</text>
<text x="310.9" y="275.2">Olexandrenko</text>
<text x="304" y="283">2023-02-13</text>
</g>
<g font-size="3.9" fill="#00f">
<text x="68.6" y="33.6">USB_5V</text>
<text x="94.7" y="33.6">USB_5V</text>
<text x="310.1" y="31.8">B+</text>
<text x="195.5" y="38.8">B+</text>
<text x="209.1" y="40.6">B+</text>
<text x="68.6" y="44.2">USB_DM</text>
<text x="68.6" y="54.7">USB_DP</text>
<text x="209.1" y="61.8">B-</text>
<text x="22.1" y="107.6">BTN_U</text>
<text x="252.4" y="116.5">BTN_D</text>
<text x="22.1" y="121.8">BTN_D</text>
<text x="252.4" y="123.5">BTN_R</text>
<text x="252.4" y="120">BTN_L</text>
<text x="252.3" y="130.6">BTN_A</text>
<text x="252.4" y="127.1">BTN_U</text>
<text x="22.1" y="135.9">BTN_L</text>
<text x="252.4" y="134.1">BTN_B</text>
<text x="22.1" y="150">BTN_R</text>
<text x="99.8" y="148.2">USB_DM</text>
<text x="107.2" y="144.7">RES</text>
<text x="252" y="148.2">SPK_P2</text>
<text x="252" y="144.7">SPK_P1</text>
<text x="286.7" y="148.2">D_RES</text>
<text x="289" y="144.7">D_CS</text>
<text x="99.7" y="155.3">USB_5V</text>
<text x="99.8" y="151.8">USB_DP</text>
<text x="289" y="151.8">D_DC</text>
<text x="252.2" y="158.7">D_RES</text>
<text x="22.1" y="164.1">BTN_A</text>
<text x="252.3" y="162.2">D_CS</text>
<text x="252.4" y="165.7">D_DC</text>
<text x="290.1" y="165.9">MOSI</text>
<text x="292.2" y="162.3">SCK</text>
<text x="251.9" y="172.8">F_CS</text>
<text x="22.1" y="178.2">BTN_B</text>
<text x="252" y="180">LED_TX</text>
<text x="252" y="183.5">LED_RX</text>
<text x="252" y="190.5">RGB_R</text>
<text x="252" y="187">RGB_G</text>
<text x="252" y="194.1">RGB_B</text>
<text x="252.3" y="201.1">MISO</text>
<text x="252.3" y="208.2">SCK</text>
<text x="252.3" y="204.7">MOSI</text>
<text x="16" y="232.9">LED_TX</text>
<text x="280.2" y="239.9">MISO</text>
<text x="338.7" y="240">VCC</text>
<text x="16" y="243.5">LED_RX</text>
<text x="282.6" y="243.5">SCK</text>
<text x="338.8" y="243.5">MOSI</text>
<text x="355.5" y="245.2">B+</text>
<text x="282.6" y="247">RES</text>
<text x="338.5" y="247">GND</text>
<text x="355.5" y="248.8">B-</text>
<text x="18.1" y="253.7">RGB_B</text>
<text x="94" y="252.3">SPK_P1</text>
<text x="234.3" y="253.9">F_CS</text>
<text x="234.7" y="257.6">MISO</text>
<text x="94" y="259.4">SPK_P2</text>
<text x="161.6" y="261.1">SCK</text>
<text x="18.1" y="264.6">RGB_G</text>
<text x="159.6" y="264.6">MOSI</text>
<text x="18.1" y="275.2">RGB_R</text>
</g>
<g font-size="3.9" fill="#800">
<text x="250.5" y="260.9">TITLE:</text>
<text x="379.1" y="265.6">REV:</text>
<text x="287.4" y="275.1">Company:</text>
<text x="378.7" y="275.7">Sheet: 1/1</text>
<text x="287.4" y="282.8">Date:</text>
<text x="336.4" y="282.9">Drawn By: Yevgeniy</text>
</g>
<g font-size="3.2" fill="#800">
<text x="41.6" y="6.7">1</text>
<text x="110.8" y="6.7">2</text>
<text x="179.9" y="6.7">3</text>
<text x="249.1" y="6.7">4</text>
<text x="318.2" y="6.7">5</text>
<text x="4.1" y="41.8">A</text>
<text x="405.9" y="41.8">A</text>
<text x="4.1" y="111">B</text>
<text x="405.9" y="111">B</text>
<text x="4.1" y="180.1">C</text>
<text x="405.9" y="180.1">C</text>
<text x="4.1" y="249.3">D</text>
<text x="405.9" y="249.3">D</text>
<text x="41.6" y="287.5">1</text>
<text x="110.8" y="287.5">2</text>
<text x="179.9" y="287.5">3</text>
<text x="249.1" y="287.5">4</text>
<text x="318.2" y="287.5">5</text>
</g>
<g font-size="3.2" fill="#000080">
<text x="49.5" y="29.9">0.5A</text>
<text x="51" y="26.4">F1</text>
<text x="149.6" y="28.9">U1</text>
<text x="262.6" y="27.1">U2</text>
<text x="366.5" y="28.9">U3</text>
<text x="136.2" y="32.4">MCP73831T-2ATI/OT</text>
<text x="227.4" y="33.5">R5</text>
<text x="259.7" y="30.6">DW01A</text>
<text x="355.4" y="32.4">AP7333-33SRG-7</text>
<text x="49.9" y="40.2">22R</text>
<text x="50.8" y="37">R1</text>
<text x="225.7" y="37">100R</text>
<text x="13.6" y="47.6">CN1</text>
<text x="50.8" y="47.9">R2</text>
<text x="49.9" y="50.8">22R</text>
<text x="111.1" y="52.9">C1</text>
<text x="178" y="52.9">C2</text>
<text x="227.6" y="51.1">C3</text>
<text x="295.3" y="52.8">1k</text>
<text x="295.3" y="49.7">R6</text>
<text x="363" y="52.9">C4</text>
<text x="394.8" y="52.9">C5</text>
<text x="111.2" y="56.4">4u7</text>
<text x="122.4" y="58.5">R3</text>
<text x="176.7" y="56.4">4u7</text>
<text x="225.6" y="54.6">100n</text>
<text x="329.8" y="59.9">SW1</text>
<text x="363.3" y="56.4">1u</text>
<text x="395" y="56.4">1u</text>
<text x="122.2" y="61.7">16k</text>
<text x="244.2" y="65.9">Q1</text>
<text x="329.5" y="63.4">PWR</text>
<text x="142.9" y="67.3">R4</text>
<text x="143.3" y="70.5">2k</text>
<text x="151.7" y="68.7">CHARGE</text>
<text x="240.5" y="69.4">FS8205</text>
<text x="366.5" y="93.4">U5</text>
<text x="181.3" y="99.4">U4</text>
<text x="232.6" y="98.7">C7</text>
<text x="243.2" y="98.7">C8</text>
<text x="253.8" y="98.7">C9</text>
<text x="263.5" y="98.7">C10</text>
<text x="355.3" y="96.9">UG-2864KSWLG01</text>
<text x="52.9" y="104">SW2</text>
<text x="170.6" y="103">ATMEGA32U4-AU</text>
<text x="231.2" y="105.8">100n</text>
<text x="241.8" y="105.8">100n</text>
<text x="252.4" y="105.8">100n</text>
<text x="262.9" y="105.8">100n</text>
<text x="302.3" y="104">C11</text>
<text x="303.3" y="107.5">1u</text>
<text x="302.3" y="111.4">C12</text>
<text x="52.9" y="118.1">SW3</text>
<text x="302.1" y="118.1">C13</text>
<text x="303.5" y="114.6">1u</text>
<text x="302.4" y="121.6">2u2</text>
<text x="52.9" y="132.3">SW4</text>
<text x="129.2" y="135.8">10K</text>
<text x="129.5" y="132.2">R7</text>
<text x="52.9" y="146.4">SW5</text>
<text x="52.8" y="160.5">SW6</text>
<text x="109.6" y="165.7">SW8</text>
<text x="128.6" y="162.2">C6</text>
<text x="128.8" y="165.8">1u</text>
<text x="109.7" y="169.3">RES</text>
<text x="52.9" y="174.6">SW7</text>
<text x="315.5" y="179.9">R8</text>
<text x="314.1" y="183.4">390k</text>
<text x="111.2" y="190.8">16MHz</text>
<text x="114.8" y="186.9">X1</text>
<text x="302.1" y="190.5">C14</text>
<text x="302.1" y="197.5">C15</text>
<text x="302.4" y="194">4u7</text>
<text x="302.4" y="201">2u2</text>
<text x="42" y="225.7">R9</text>
<text x="40.2" y="229.2">820R</text>
<text x="65.3" y="229.3">TX</text>
<text x="310.1" y="233.5">ICSP</text>
<text x="40.2" y="239.5">820R</text>
<text x="41.1" y="236.3">R10</text>
<text x="65.1" y="239.8">RX</text>
<text x="391.6" y="234.5">B2+</text>
<text x="391.7" y="238.1">B2-</text>
<text x="122.4" y="243.3">C16</text>
<text x="199" y="243.4">U6</text>
<text x="391.6" y="245.1">B1+</text>
<text x="40.2" y="250.4">300R</text>
<text x="41.2" y="246.9">R11</text>
<text x="122.7" y="246.9">4u7</text>
<text x="186.7" y="246.9">W25Q128JVSIQTR</text>
<text x="391.7" y="248.6">B1-</text>
<text x="41.1" y="257.5">R12</text>
<text x="65.2" y="254">RGB</text>
<text x="40.2" y="261">300R</text>
<text x="129" y="262.8">SW9</text>
<text x="41.1" y="268">R13</text>
<text x="129.1" y="266.3">SND</text>
<text x="40.2" y="271.6">680R</text>
<text x="115.1" y="273.3">BUZZER</text>
<text x="192.8" y="276.9">C17</text>
<text x="203.1" y="276.9">100n</text>
</g>
<g font-size="3.2" fill="#00f">
<text x="24.3" y="34.1" transform="rotate(-90 24.3 34.1)">7</text>
<text x="276.9" y="35.5">1</text>
<text x="24.4" y="40.4">VCC</text>
<text x="25.8" y="38.6" transform="rotate(-90 25.8 38.6)">7</text>
<text x="33.5" y="39">1</text>
<text x="137.3" y="37.3">4</text>
<text x="141.8" y="38.7">VDD</text>
<text x="153.1" y="38.7">VBAT</text>
<text x="164" y="37.3">3</text>
<text x="268.7" y="40.4">CSI</text>
<text x="269.5" y="36.9">OD</text>
<text x="276.9" y="39">2</text>
<text x="359.4" y="40.8">3</text>
<text x="367.6" y="39">OUT</text>
<text x="375.9" y="37.3">2</text>
<text x="26" y="47.5">D+</text>
<text x="27.2" y="44">D-</text>
<text x="33.5" y="42.5">2</text>
<text x="33.5" y="46.1">3</text>
<text x="155.1" y="45.7">VSS</text>
<text x="164" y="44.3">2</text>
<text x="250.2" y="42.5">4</text>
<text x="254.7" y="44">TD</text>
<text x="269.7" y="44">OC</text>
<text x="276.9" y="42.5">3</text>
<text x="319" y="47.8">4</text>
<text x="326" y="42.9" transform="rotate(-90 326 42.9)">3</text>
<text x="329.5" y="42.9" transform="rotate(-90 329.5 42.9)">2</text>
<text x="340.1" y="42.9" transform="rotate(-90 340.1 42.9)">1</text>
<text x="345.7" y="47.8">4</text>
<text x="362.9" y="42.5">VIN</text>
<text x="27.3" y="51">ID</text>
<text x="33.5" y="49.6">4</text>
<text x="33.5" y="53.1">5</text>
<text x="137.3" y="51.4">5</text>
<text x="141.8" y="52.8">PROG</text>
<text x="153.3" y="52.8">STAT</text>
<text x="164" y="51.4">1</text>
<text x="264.2" y="52.8" transform="rotate(-90 264.2 52.8)">5</text>
<text x="271.3" y="53.1" transform="rotate(-90 271.3 53.1)">4</text>
<text x="319" y="51.4">4</text>
<text x="345.7" y="51.4">4</text>
<text x="23.8" y="54.5">GND</text>
<text x="25.8" y="56.3" transform="rotate(-90 25.8 56.3)">6</text>
<text x="24.3" y="60.8" transform="rotate(-90 24.3 60.8)">6</text>
<text x="250.9" y="60.2">1</text>
<text x="276.2" y="60.2">3</text>
<text x="257.2" y="70.3" transform="rotate(-90 257.2 70.3)">6</text>
<text x="264.2" y="70.3" transform="rotate(-90 264.2 70.3)">2</text>
<text x="338.1" y="100.8">1</text>
<text x="47.4" y="106">1</text>
<text x="63.5" y="106">2</text>
<text x="142" y="107.8">42</text>
<text x="220.8" y="107.8">41</text>
<text x="338.1" y="104.3">2</text>
<text x="338.1" y="107.8">3</text>
<text x="343.3" y="102.2">NC(GND)</text>
<text x="343.3" y="105.7">C2P</text>
<text x="47.4" y="113.1">3</text>
<text x="63.5" y="113.1">4</text>
<text x="149.2" y="109.2">AREF</text>
<text x="199.1" y="109.2">PF0 (ADC0)</text>
<text x="199.1" y="112.7">PF1 (ADC1)</text>
<text x="220.8" y="111.3">40</text>
<text x="338.1" y="111.3">4</text>
<text x="343.3" y="109.2">C2N</text>
<text x="343.3" y="112.7">C1P</text>
<text x="189.4" y="119.8">PF5 (ADC5/TMS))</text>
<text x="191.3" y="116.3">PF4 (ADC4/TCK)</text>
<text x="220.8" y="114.9">39</text>
<text x="220.8" y="118.4">38</text>
<text x="338.1" y="114.9">5</text>
<text x="338.1" y="118.4">6</text>
<text x="343.3" y="116.3">C1N</text>
<text x="343.3" y="119.8">VBAT</text>
<text x="47.4" y="120.2">1</text>
<text x="63.5" y="120.2">2</text>
<text x="192.2" y="123.3">PF6 (ADC6/TDO</text>
<text x="220.8" y="121.9">37</text>
<text x="220.8" y="125.4">36</text>
<text x="338.1" y="121.9">7</text>
<text x="338.1" y="125.4">8</text>
<text x="343.3" y="123.3">NC</text>
<text x="47.4" y="127.2">3</text>
<text x="63.5" y="127.2">4</text>
<text x="191.9" y="126.9">PF7 (ADC7/TDI)</text>
<text x="338.1" y="129">9</text>
<text x="343.3" y="126.9">VSS</text>
<text x="343.3" y="130.4">VDD</text>
<text x="47.4" y="134.3">1</text>
<text x="63.5" y="134.3">2</text>
<text x="189.6" y="133.9">PE6 (INT.6/AIN0)</text>
<text x="197.4" y="137.4">PE2 (HWB#)</text>
<text x="220.8" y="136">33</text>
<text x="220.8" y="132.5">1</text>
<text x="336" y="132.5">10</text>
<text x="336" y="136">11</text>
<text x="343.3" y="133.9">BS0</text>
<text x="343.3" y="137.4">BS1</text>
<text x="47.4" y="141.3">3</text>
<text x="63.5" y="141.3">4</text>
<text x="220.8" y="143.1">32</text>
<text x="336" y="139.6">12</text>
<text x="336" y="143.1">13</text>
<text x="343.3" y="141">BS2</text>
<text x="47.4" y="148.4">1</text>
<text x="63.5" y="148.4">2</text>
<text x="144" y="146.6">3</text>
<text x="149.2" y="148">D-</text>
<text x="181.2" y="144.5">PC7(ICP3/CLK0/OC4A)</text>
<text x="186.8" y="148">PC6(OC3A/OC4A#)</text>
<text x="220.8" y="146.6">31</text>
<text x="336" y="146.6">14</text>
<text x="343.3" y="144.5">CS#</text>
<text x="343.3" y="148">RE#</text>
<text x="47.4" y="155.4">3</text>
<text x="63.5" y="155.4">4</text>
<text x="144" y="150.1">4</text>
<text x="149.2" y="151.6">D+</text>
<text x="180.4" y="155.1">PD7 (T0/OC4D/ADC10)</text>
<text x="220.8" y="153.7">27</text>
<text x="336" y="150.1">15</text>
<text x="336" y="153.7">16</text>
<text x="343.3" y="151.6">D/C#</text>
<text x="343.3" y="155.1">R/W#</text>
<text x="144" y="160.7">6</text>
<text x="180.9" y="158.6">PD6(T1/OC4D#/ADC9)</text>
<text x="220.8" y="160.7">22</text>
<text x="220.8" y="157.2">26</text>
<text x="336" y="157.2">17</text>
<text x="336" y="160.7">18</text>
<text x="343.3" y="158.6">E/RD#</text>
<text x="47.4" y="162.5">1</text>
<text x="63.5" y="162.5">2</text>
<text x="144" y="167.8">7</text>
<text x="149.2" y="162.1">UCap</text>
<text x="188.3" y="162.1">PD5 (XCK1/CTS#)</text>
<text x="190.6" y="165.7">PD4(ICP1/ADC8)</text>
<text x="220.8" y="167.8">21</text>
<text x="220.8" y="164.3">25</text>
<text x="336" y="164.3">19</text>
<text x="336" y="167.8">20</text>
<text x="343.3" y="162.1">D0</text>
<text x="343.3" y="165.7">D1</text>
<text x="47.4" y="169.5">3</text>
<text x="63.5" y="169.5">4</text>
<text x="105.6" y="171.3">3</text>
<text x="118.2" y="171.3">4</text>
<text x="149.2" y="169.2">VBus</text>
<text x="189.3" y="172.7">PD2 (RXD1/INT2)</text>
<text x="189.6" y="169.2">PD3 (TXD1/INT3)</text>
<text x="220.8" y="171.3">20</text>
<text x="336" y="171.3">21</text>
<text x="343.3" y="169.2">D2</text>
<text x="343.3" y="172.7">D3</text>
<text x="47.4" y="176.6">1</text>
<text x="63.5" y="176.6">2</text>
<text x="105.6" y="178.4">1</text>
<text x="118.2" y="178.4">2</text>
<text x="142" y="174.8">13</text>
<text x="149.2" y="176.2">RESET#</text>
<text x="181.7" y="179.8">PD0 (OC0B/SCL/INT0)</text>
<text x="191.4" y="176.2">PD1 (SDA/INT1)</text>
<text x="220.8" y="178.4">18</text>
<text x="220.8" y="174.8">19</text>
<text x="336" y="174.8">22</text>
<text x="336" y="178.4">23</text>
<text x="343.3" y="176.2">D4</text>
<text x="343.3" y="179.8">D5</text>
<text x="47.4" y="183.7">3</text>
<text x="63.5" y="183.7">4</text>
<text x="142" y="185.4">17</text>
<text x="142" y="181.9">16</text>
<text x="149.2" y="183.3">XTAL2</text>
<text x="220.8" y="185.4">12</text>
<text x="336" y="181.9">24</text>
<text x="336" y="185.4">25</text>
<text x="343.3" y="183.3">D6</text>
<text x="149.2" y="186.8">XTAL1</text>
<text x="163.9" y="190.4">PB6(PCINT6/OC1B/OC4B/ADC13)</text>
<text x="165.8" y="186.8">PB7(PCINT7/OC0A/OC1C/RTS#)</text>
<text x="220.8" y="188.9">30</text>
<text x="336" y="188.9">26</text>
<text x="343.3" y="186.8">D7</text>
<text x="343.3" y="190.4">IREF</text>
<text x="161.3" y="193.9">PB5(PCINT5/OC1A/OC4B#/ADC12)</text>
<text x="184.6" y="197.4">PB4(PCINT4/ADC11)</text>
<text x="220.8" y="196">28</text>
<text x="220.8" y="192.5">29</text>
<text x="336" y="192.5">27</text>
<text x="336" y="196">28</text>
<text x="343.3" y="193.9">VCOMH</text>
<text x="343.3" y="197.4">VCC</text>
<text x="177.3" y="200.9">PB3 (PDO/PCINT3/MISO)</text>
<text x="220.8" y="203.1">10</text>
<text x="220.8" y="199.5">11</text>
<text x="336" y="199.5">29</text>
<text x="336" y="203.1">30</text>
<text x="343.3" y="200.9">VLSS</text>
<text x="178.5" y="204.5">PB2 (PDI/PCINT2/MOSI)</text>
<text x="186" y="208">PB1 (PCINT1/SCLK)</text>
<text x="220.8" y="206.6">9</text>
<text x="343.3" y="204.5">NC(GND)</text>
<text x="191.1" y="211.5">PB0(SS/PCINT0)</text>
<text x="220.8" y="210.1">8</text>
<text x="140.8" y="238.7" transform="rotate(-90 140.8 238.7)">4</text>
<text x="144.3" y="238.7" transform="rotate(-90 144.3 238.7)">4</text>
<text x="299.4" y="238.3">1</text>
<text x="133.8" y="243.6">1</text>
<text x="299.4" y="241.9">3</text>
<text x="299.4" y="245.4">5</text>
<text x="302.9" y="240.1">MISO</text>
<text x="302.9" y="243.6">SCK</text>
<text x="316.3" y="243.6">MOSI</text>
<text x="326.5" y="241.9">4</text>
<text x="302.9" y="247.2">RES</text>
<text x="59.3" y="257.4">-</text>
<text x="72.2" y="257.4">+</text>
<text x="133.8" y="257.7">3</text>
<text x="133.8" y="254.2">2</text>
<text x="184.8" y="256">7</text>
<text x="188.3" y="257.7">IO3</text>
<text x="206.9" y="254.2">CS#</text>
<text x="208.9" y="257.7">DO</text>
<text x="215.4" y="252.4">1</text>
<text x="215.4" y="256">2</text>
<text x="184.8" y="263">5</text>
<text x="184.8" y="259.5">6</text>
<text x="188.3" y="261.3">CLK</text>
<text x="208" y="261.3">IO2</text>
<text x="215.4" y="259.5">3</text>
<text x="59.3" y="264.4">-</text>
<text x="73.3" y="264.4">-</text>
<text x="140.8" y="265.4" transform="rotate(-90 140.8 265.4)">4</text>
<text x="144.3" y="265.4" transform="rotate(-90 144.3 265.4)">4</text>
<text x="188.3" y="264.8">DI</text>
</g>
<g font-size="3.2">
<text x="250.2" y="35.5">6</text>
<text x="254.7" y="36.9">VSS</text>
<text x="367.1" y="46.1">GND</text>
<text x="375.9" y="44.3">1</text>
<text x="142" y="196">15</text>
<text x="144" y="192.5">5</text>
<text x="149.2" y="197.4">GND</text>
<text x="149.2" y="193.9">UGnd</text>
<text x="142" y="199.5">23</text>
<text x="142" y="203.1">35</text>
<text x="149.2" y="200.9">GND</text>
<text x="142" y="206.6">43</text>
<text x="149.2" y="204.5">GND</text>
<text x="149.2" y="208">GND</text>
<text x="384.5" y="238">1</text>
<text x="384.5" y="234.5">1</text>
<text x="326.5" y="245.4">6</text>
<text x="384.5" y="245">1</text>
<text x="317.7" y="247.2">GND</text>
<text x="384.5" y="248.6">1</text>
<text x="215.4" y="263">4</text>
<text x="206.6" y="264.8">GND</text>
</g>
<g font-size="3.2" fill="#f00">
<text x="250.2" y="39">5</text>
<text x="254.7" y="40.4">VDD</text>
<text x="144" y="114.9">2</text>
<text x="149.2" y="116.3">UVcc</text>
<text x="142" y="121.9">14</text>
<text x="142" y="125.4">34</text>
<text x="149.2" y="123.3">VCC</text>
<text x="149.2" y="126.9">VCC</text>
<text x="142" y="132.5">24</text>
<text x="142" y="136">44</text>
<text x="149.2" y="133.9">AVCC</text>
<text x="149.2" y="137.4">AVCC</text>
<text x="326.5" y="238.3">2</text>
<text x="318.4" y="240.1">VCC</text>
<text x="184.8" y="252.4">8</text>
<text x="188.3" y="254.2">VCC</text>
</g>
<g font-size="3.2" fill="#8d2323">
<text x="105.2" y="196">1</text>
<text x="125.6" y="196">3</text>
<text x="116.1" y="207.5" transform="rotate(-90 116.1 207.5)">2</text>
</g>
</svg>
